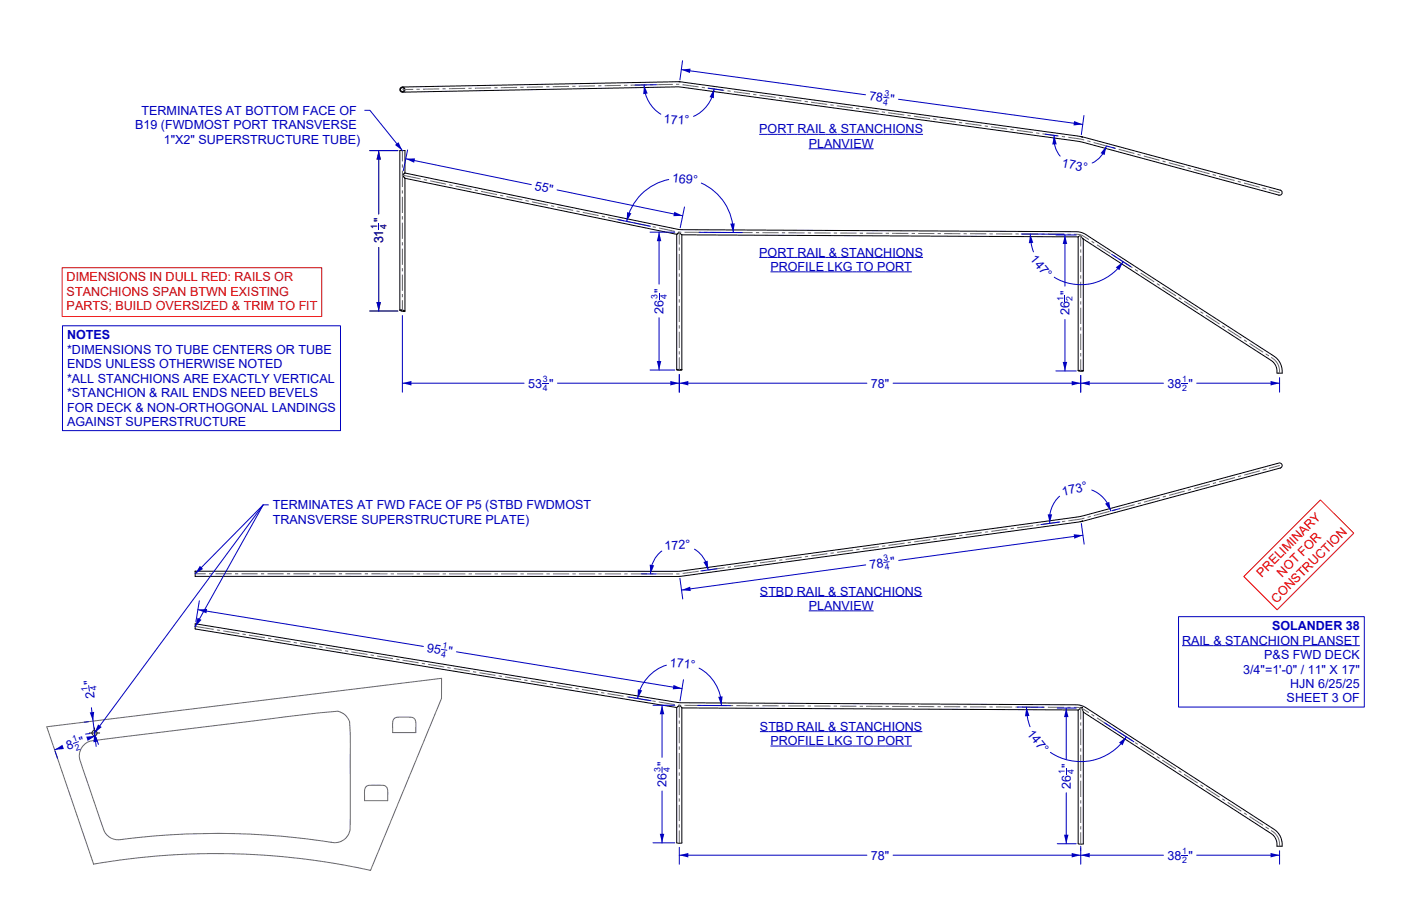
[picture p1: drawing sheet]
<svg xmlns="http://www.w3.org/2000/svg" width="432mm" height="279mm" viewBox="0 0 432 279" stroke-linecap="round" stroke-linejoin="round" font-family="sans-serif">
<!-- layer: Make2D -->
<path d="M19.2 82.6h80v15h-80z" fill="none" stroke="#bf0000" stroke-width=".31"/>
<g fill="none" stroke="#000" stroke-width=".31">
<path d="M124 26.8l86-1.5 122.8 16.8 60.8 16.3a1.23 1.23 0 0 1 1.4 1.5 2.73 2.73 0 0 1-2.6-.2l-59.8-16.1-122.8-16.7-85.8 1.5M209.2 25.2h.4M124.8 53.4l-.3 .2a.53 .53 0 0 0-.4 .6 .53 .53 0 0 0 .5 .5l.2 .3M124.8 55l83.8 17.3M124.8 53.4l84.8 17.4 120.5 .6a7.9 7.9 0 0 1 6.4 2.1l55.9 36.1a5.5 5.5 0 0 1 2.7 5.5h-1.5a5 5 0 0 0-3.4-4.9l-56.5-36.6M124.8 53.4v-7h-1.6v49.3M124.8 53.4l-.8 .6 .8 1M124.8 55v40.9M333 42.1l.6 .2zM208.6 72.3a.83 .83 0 0 1 .8-.5 .83 .83 0 0 1 .7 .6l122.2 .7M208.6 72.3v41.7M209.2 71.6l-.6 .7"/>
<path d="M210.2 72.4v41.6M332.3 73.1a.66 .66 0 0 1 .7-.4 .66 .66 0 0 1 .5 .7l.3 .3M332.3 73.1v41.2M333.7 73.6h.1M333.8 73.7h.1M333.9 73.7v40.6M394.2 60.2h.1M123.2 95.7l1.6 .2M123.4 95.7l1.2 .2zM208.6 114l.8 .1M209.4 113.9l-.8 .1M209.4 113.9l.8 .1"/>
<path d="M209.4 114h.6l-.6 .1M209.4 114h-.6l.6 .1M210.2 114l-.8 .1M332.3 114.3h1.6M332.5 114.3h1.2zM394.6 144.3h.1M60.1 176.2h.1M60.1 176.2h149.4l122.9-16.8 60.2-16.2a2.43 2.43 0 0 1 2.4-.1 1.12 1.12 0 0 1-1.3 1.5l-60.8 16.3-123.2 16.8h-149.6zM209.4 177.8h.1M209.6 177.7l-.4 .1M333 160.9l.6-.2zM333.6 160.7h.1"/>
<path d="M60.1 192.4v1.6l148.5 24.2M60.1 192.4l149.3 24.3 123.3 .7 2.1 .9 57.7 37.3a5.4 5.4 0 0 1 2.6 5.4h-1.1a.54 .54 0 0 1-.5-.3 .54 .54 0 0 1 .1-.6 5.6 5.6 0 0 0-3.6-4.2l-56.1-36.3M209.2 217.5l-.6 .7M209.4 217.5h.2l.6 .8v41.6l-.6 .1-1-.1v-41.7M209.4 217.7l-.5 .2M210.2 218.3l122.1 .7M333 218.2h.6l-.1 .4 .4 .9v40.7l-.6 .1-1-.1v-41.2l.6-.5z"/>
<circle cx="124" cy="27.6" r=".59"/>
<circle cx="124" cy="27.6" r=".79"/>
</g>
<g fill="#000">
<circle cx="124.6" cy="95.8" r=".09"/>
<circle cx="332.5" cy="114.3" r=".09"/>
<circle cx="333.7" cy="114.3" r=".09"/>
<circle cx="209.3" cy="217.5" r=".09"/>
</g>
<path d="M209.4 114v.1M209.2 217.6h.4" fill="none" stroke="#696969" stroke-width=".31"/>
<circle cx="209.4" cy="113.9" r=".06" fill="#696969"/>
<g fill="none" stroke="#696969" stroke-width=".31">
<path d="M127.4 27.6h-3.4M129.4 27.5h-1M135.4 27.4l-5 .1M137.4 27.4h-1M143.4 27.3l-5 .1M145.4 27.2h-1M151.4 27.1l-5 .1M153.4 27.1h-1M159.4 26.9l-5 .1M161.4 26.9h-1M167.4 26.8l-5 .1M169.4 26.8h-1"/>
<path d="M175.4 26.6l-5 .1M177.4 26.6h-1M183.4 26.5l-5 .1M185.4 26.4l-1 .1M191.4 26.3l-5 .1M193.4 26.3h-1M199.4 26.2l-5 .1M201.4 26.1l-1 .1M207.4 26l-5 .1M208.4 26h1M210.3 26.1l5 .7M216.3 26.9l1 .2"/>
<path d="M218.3 27.2l4.9 .7M224.2 28l1 .1M226.2 28.3l5 .7M232.1 29.1l1 .1M234.1 29.4l5 .6M240.1 30.2l1 .1M242.1 30.4l4.9 .7M248 31.3l1 .1M250 31.5l4.9 .7M255.9 32.3l1 .2M257.9 32.6l5 .7M263.9 33.4l.9 .2"/>
<path d="M265.8 33.7l5 .7M271.8 34.5l1 .1M273.8 34.8l4.9 .7M279.7 35.6l1 .1M281.7 35.9l4.9 .6M287.6 36.7l1 .1M289.6 36.9l5 .7M295.6 37.8l.9 .1M297.5 38l5 .7M303.5 38.8l1 .2M305.5 39.1l4.9 .7M311.4 39.9l1 .2"/>
<path d="M124 54l5.7 1.2M124 46.4v3.3M124 50.7v1M124 52.7v5M124 58.7v1M130.6 55.4l1 .2M132.6 55.8l4.9 1M138.5 57l1 .2M140.4 57.4l4.9 1M146.3 58.6l1 .2M148.3 59l4.9 1M313.4 40.2l4.9 .7"/>
<path d="M319.3 41l1 .1M321.3 41.3l5 .6M327.3 42.1l1 .1M329.2 42.3l5 .9M335.1 43.4l1 .3M337.1 44l4.8 1.3M342.9 45.5l.9 .3M344.8 46l4.8 1.3M350.6 47.6l1 .3M352.5 48.1l4.8 1.3M358.3 49.7l1 .2M360.2 50.2l4.9 1.3"/>
<path d="M366 51.8l1 .2M368 52.3l4.8 1.3M373.8 53.8l.9 .3M375.7 54.4l4.8 1.3M381.5 55.9l.9 .3M383.4 56.5l4.8 1.3M389.2 58l1 .3M391.1 58.5l3.3 .9M124 60.7v5M124 66.7v1M124 68.7v5M124 74.7v1"/>
<path d="M124 76.7v5M154.1 60.2l1 .2M156.1 60.6l4.9 1M162 61.8l1 .2M163.9 62.2l4.9 1.1M169.8 63.5l1 .2M171.8 63.9l4.9 1M177.6 65.1l1 .2M179.6 65.5l4.9 1M185.5 66.7l1 .2M187.4 67.1l4.9 1M193.3 68.3l1 .2"/>
<path d="M195.3 68.7l4.9 1M201.2 69.9l.9 .2M203.1 70.3l4.9 1M209 71.5l1 .1M209.4 71.6v3.7M209.4 76.3v1M209.4 78.3v5M211 71.6l5 .1M217 71.7h1M219 71.7h5M225 71.7h1M227 71.7h5"/>
<path d="M233 71.7h1M235 71.7l5 .1M241 71.8h1M243 71.8h5M249 71.8h1M251 71.8l5 .1M257 71.9h1M259 71.9h5M265 71.9h1M267 71.9h5M273 71.9l1 .1M275 72h5"/>
<path d="M281 72h1M283 72h5M289 72h1M291 72l5 .1M297 72.1h1M299 72.1h5M305 72.1h1M307 72.1h5M313 72.2h1M315 72.2h5M321 72.2h1M323 72.2h5"/>
<path d="M329 72.2h1M331 72.2l.8 .1a6.1 6.1 0 0 1 3.8 1.6M333.1 72.5v3.4M333.1 76.9v1M333.1 78.9v5M336.4 74.4l.9 .6M338.1 75.5l4.2 2.7M343.1 78.8l.9 .5M344.8 79.8l4.2 2.8M124 82.7v1M124 84.7v5M124 90.7v1"/>
<path d="M124 92.7v3.2M209.4 84.3v1M209.4 86.3v5M209.4 92.3v1M209.4 94.3v5M333.1 92.9v1M333.1 84.9v1M333.1 86.9v5M333.1 94.9v5M349.9 83.1l.8 .5M351.5 84.2l4.2 2.7M356.6 87.4l.8 .6"/>
<path d="M358.3 88.5l4.2 2.7M363.3 91.8l.8 .5M365 92.9l4.2 2.7M370 96.1l.8 .6M371.7 97.2l4.2 2.7M209.4 102.3v5M209.4 108.3v1M209.4 110.3v3.7M209.4 100.3v1M333.1 100.9v1M333.1 102.9v5M333.1 108.9v1"/>
<path d="M333.1 110.9v3.5M376.7 100.5l.9 .5M378.4 101.6l4.2 2.7M383.4 104.8l.9 .6M385.1 105.9l4.2 2.7M390.2 109.2l.8 .5M391.8 110.3a4.9 4.9 0 0 1 2.6 4.8M334.2 159.8l-4.9 .8M336.2 159.3l-1 .2M342 157.7l-4.9 1.3M343.9 157.2l-1 .2M349.7 155.6l-4.8 1.3"/>
<path d="M351.6 155.1l-.9 .3M357.4 153.5l-4.8 1.3M359.3 153l-.9 .3M365.1 151.5l-4.8 1.3M367.1 150.9l-1 .3M372.9 149.4l-4.9 1.3M374.8 148.8l-1 .3M380.6 147.3l-4.8 1.3M382.5 146.8l-.9 .2M388.3 145.2l-4.8 1.3M390.2 144.7l-.9 .2M394.4 143.6l-3.2 .8"/>
<path d="M60.1 176.9h3.3M64.4 176.9l1 .1M66.4 177h5M72.4 177h1M74.4 177h5M80.4 177h1M82.4 177h5M88.4 177h1M90.4 177h5M96.4 177h1M98.4 177h5M104.4 177h1"/>
<path d="M106.4 177h5M112.4 177h1M114.4 177h5M120.4 177h1M122.4 177h5M128.4 177h1M130.4 177h5M136.4 177h1M138.4 177h5M144.4 177h1M146.4 177h5M152.4 177h1"/>
<path d="M154.4 177h5M160.4 177h1M162.4 177h5M168.4 177h1M170.4 177h5M176.4 177h1M178.4 177h5M184.4 177h1M186.4 177h5M192.4 177h1M194.4 177h5M200.4 177h1"/>
<path d="M202.4 177h5M209.4 177h-1M215.4 176.2l-5 .6M217.4 175.9l-1 .1M223.3 175.1l-5 .7M225.3 174.8l-1 .1M231.2 174l-4.9 .7M233.2 173.7l-1 .2M239.2 172.9l-5 .7M241.1 172.7l-1 .1M247.1 171.8l-5 .7M249.1 171.6l-1 .1"/>
<path d="M255 170.8l-4.9 .6M257 170.5l-1 .1M262.9 169.7l-4.9 .7M264.9 169.4l-1 .1M270.9 168.6l-5 .7M272.8 168.3l-.9 .2M278.8 167.5l-5 .7M280.8 167.2l-1 .2M286.7 166.4l-4.9 .7M288.7 166.2l-1 .1M294.6 165.3l-4.9 .7M296.6 165.1l-1 .1"/>
<path d="M302.6 164.3l-5 .6M304.5 164l-.9 .1M310.5 163.2l-5 .7M312.5 162.9l-1 .1M318.4 162.1l-4.9 .7M320.4 161.8l-1 .2M326.3 161l-4.9 .7M328.3 160.7l-1 .2M60.1 193.2l5.8 .9M66.8 194.3l1 .1M68.8 194.6l5 .8M74.7 195.5l1 .2"/>
<path d="M76.7 195.9l4.9 .8M82.6 196.8l1 .2M84.6 197.2l4.9 .8M90.5 198.1l1 .2M92.5 198.4l4.9 .8M98.4 199.4l1 .2M100.4 199.7l4.9 .8M106.3 200.7l1 .2M108.3 201l4.9 .8M114.2 202l1 .1M116.2 202.3l4.9 .8M122.1 203.3l1 .1"/>
<path d="M124.1 203.6l4.9 .8M130 204.6l1 .1M132 204.9l4.9 .8M137.9 205.9l1 .1M139.9 206.2l4.9 .8M145.8 207.1l1 .2M147.8 207.5l4.9 .8M153.7 208.4l1 .2M155.7 208.8l4.9 .8M161.6 209.7l1 .2M163.6 210l4.9 .8M169.5 211l1 .2"/>
<path d="M171.5 211.3l4.9 .8M177.4 212.3l1 .2M179.4 212.6l4.9 .8M185.3 213.6l1 .1M187.3 213.9l4.9 .8M193.2 214.9l1 .1M195.1 215.2l5 .8M201.1 216.2l1 .1M203 216.5l5 .8M209 217.5h1M209.4 217.5v3.7M211 217.5l5 .1"/>
<path d="M217 217.6h1M219 217.6h5M225 217.6h1M227 217.6h5M233 217.6h1M235 217.6l5 .1M241 217.7h1M243 217.7h5M249 217.7h1M251 217.7l5 .1M257 217.8h1M259 217.8h5"/>
<path d="M265 217.8h1M267 217.8h5M273 217.8l1 .1M275 217.9h5M281 217.9h1M283 217.9h5M289 217.9h1M291 217.9l5 .1M297 218h1M299 218h5M305 218h1M307 218h5"/>
<path d="M313 218.1h1M315 218.1h5M321 218.1h1M323 218.1h5M329 218.1h1M331 218.1l.3 .1a6 6 0 0 1 4.3 1.6M333.1 218.4v3.4M14.4 224.1l121.7-14.9v6.2l-21.9 53-14.6-2.7-15.2-1.8-15.2-.7-15.5 .4a241 241 0 0 0-24.9 2.8zM26 229.6l1.6-1 2.5-.4 61.7-7.6 12.3-1.3a4.9 4.9 0 0 1 3.6 3.3l.3 5.5-.1 27.8a4.8 4.8 0 0 1-5.7 3.9l-13.4-1.7-12.7-.9a250.2 250.2 0 0 0-40.1 1.8 5.3 5.3 0 0 1-4.6-4.6l-4.7-13.8a26.1 26.1 0 0 1-2.2-8 4.8 4.8 0 0 1 1.5-3zM121.5 221.6l.9-.4h3.8a1.81 1.81 0 0 1 2 2.3v2.4h-7.2v-1.6a3.8 3.8 0 0 1 .5-2.7zM209.4 238.2v1M209.4 232.2v5"/>
<path d="M209.4 230.2v1M209.4 224.2v5M209.4 222.2v1M333.1 222.8v1M333.1 224.8v5M333.1 230.8v1M333.1 232.8v5M333.1 238.8v1M336.4 220.3l.8 .5M338.1 221.4l4.2 2.7M343.1 224.6l.9 .6M344.8 225.7l4.2 2.7"/>
<path d="M349.8 229l.9 .5M351.5 230.1l4.2 2.7M356.6 233.3l.8 .6M358.2 234.4l4.2 2.7M363.3 237.7l.8 .5M365 238.8l4.1 2.7M112.8 242.6l1-.4h3.7a1.81 1.81 0 0 1 2 2.3v2.4h-7.1v-1.6a3.8 3.8 0 0 1 .4-2.7zM209.4 240.2v5M209.4 246.2v1M209.4 248.2v5M209.4 254.2v1M209.4 256.2v3.7"/>
<path d="M333.1 240.8v5M333.1 246.8v1M333.1 248.8v5M333.1 254.8v1M333.1 256.8v3.4M370 242l.8 .6M371.7 243.1l4.2 2.7M376.7 246.4l.8 .5M378.4 247.5l4.2 2.7M383.4 250.7l.9 .6M385.1 251.8l4.2 2.7M390.1 255.1l.9 .5"/>
<path d="M391.8 256.1a4.9 4.9 0 0 1 2.6 4.9"/>
</g>
<path d="M407 154.2l10.2 10.2-23.6 23.7-10.2-10.3z" fill="none" stroke="#f00" stroke-width=".31"/>
<g fill="none" stroke="#006300" stroke-width=".31">
<path d="M27.5 226h3.2M29.1 224.5v3.1M29.6 226.7h.1"/>
<circle cx="29.1" cy="226" r=".79"/>
</g>
<g fill="#bf0000">
<path d="M116.6 68.9h.3v1.9h-.3z"/>
<path d="M116.7 46.4l.7 2.8h-1.4z"/>
<path d="M116 93.1h1.4l-.7 2.8z"/>
</g>
<path d="M113.9 46.4h8.7M116.7 46.4v19.6M116.7 76.3v19.6M113.9 95.9h8.7" fill="none" stroke="#bf0000" stroke-width=".31"/>
<path d="M234 41.4h50.5M249.3 45.9h19.9M234 79.4h50.5M237.5 83.8h43.5M19.3 100.5h85.6v32.3h-85.6zM234.2 183.9h50.1M249.3 188.4h19.9M234.2 225.6h50.1M237.5 230.1h43.5" fill="none" stroke="#0000bf" stroke-width=".31"/>
<path d="M61.6 174.5l1 1-2.5 1.5z" fill="#0000bf"/>
<path d="M82.7 155.7h-1.6l-21 21.3" fill="none" stroke="#0000bf" stroke-width=".31"/>
<path d="M121.7 44.7l1.1-.9 1.2 2.6z" fill="#0000bf"/>
<path d="M112.4 34h1.6l10 12.4" fill="none" stroke="#0000bf" stroke-width=".31"/>
<g fill="#0000bf">
<path d="M136 200.1l1.9 .3-.1 .3-1.9-.3z"/>
<path d="M61 188l2.8-.2-.2 1.3z"/>
<path d="M207.6 211.2l2.6 1.1-2.8 .3z"/>
</g>
<path d="M61 188l69.5 11.4M61.4 185.3l-1 6.5M140.7 201l69.5 11.3M210.7 209.6l-1.1 6.5" fill="none" stroke="#0000bf" stroke-width=".31"/>
<g fill="#0000bf">
<path d="M125.1 49l2.8-.2-.3 1.4z"/>
<path d="M207.8 65.3l2.6 1.2-2.9 .2z"/>
</g>
<path d="M125.1 49l38.6 7.9M125.6 46.2l-1.3 6.4M171.7 58.6l38.7 7.9M211 63.8l-1.4 6.4" fill="none" stroke="#0000bf" stroke-width=".31"/>
<g fill="#0000bf">
<path d="M116.6 68.9h.3v1.9h-.3z"/>
<path d="M116.7 46.4l.7 2.8h-1.4z"/>
<path d="M116 93.1h1.4l-.7 2.8z"/>
</g>
<path d="M113.9 46.4h8.7M116.7 46.4v19.6M116.7 76.3v19.6M113.9 95.9h8.7" fill="none" stroke="#0000bf" stroke-width=".31"/>
<g fill="#0000bf">
<path d="M203 90.5h.3v1.9h-.3z"/>
<path d="M203.1 71.6l.7 2.8h-1.4z"/>
<path d="M202.4 111.3h1.4l-.7 2.8z"/>
</g>
<path d="M203.1 71.6v16M208 71.6h-7.7M203.1 98v16.1M208 114.1h-7.7" fill="none" stroke="#0000bf" stroke-width=".31"/>
<g fill="#0000bf">
<path d="M328.1 91.1h.3v1.9h-.3z"/>
<path d="M328.2 72.5l.7 2.7h-1.4z"/>
<path d="M327.5 111.6h1.4l-.7 2.8z"/>
</g>
<path d="M325.5 72.5h6.2M328.2 72.5v15.7M328.2 98.5v15.9M325.5 114.4h6.2" fill="none" stroke="#0000bf" stroke-width=".31"/>
<g fill="#0000bf">
<path d="M328.5 237h.3v1.9h-.3z"/>
<path d="M327.9 257.4h1.4l-.7 2.8z"/>
<path d="M328.6 218.4l.7 2.7h-1.4z"/>
</g>
<path d="M325.8 218.4h5.9M328.6 218.4v15.7M328.6 244.5v15.7M325.8 260.2h5.9" fill="none" stroke="#0000bf" stroke-width=".31"/>
<g fill="#0000bf">
<path d="M203.9 236.4h.3v2h-.3z"/>
<path d="M203.4 257.1h1.3l-.7 2.8z"/>
<path d="M204 217.5l.7 2.8h-1.3z"/>
</g>
<path d="M201.3 217.5h6.7M204 217.5v16.1M201.3 259.9h6.7M204 243.9v16" fill="none" stroke="#0000bf" stroke-width=".31"/>
<g fill="#0000bf">
<path d="M167.1 118h1.9v.3h-1.9z"/>
<path d="M124 118.2l2.8-.7v1.4z"/>
<path d="M206.6 117.5l2.8 .7-2.8 .7z"/>
</g>
<path d="M124 97.3v23.7M124 118.2h37.5M171.8 118.2h37.6M209.4 115.5v5.5" fill="none" stroke="#0000bf" stroke-width=".31"/>
<g fill="#0000bf">
<path d="M209.4 118.2l2.7-.7v1.4z"/>
<path d="M330.3 117.5l2.8 .7-2.8 .7z"/>
</g>
<path d="M209.4 115.5v5.5M209.4 118.2h57.8M275.3 118.2h57.8M333.1 115.8v5.2" fill="none" stroke="#0000bf" stroke-width=".31"/>
<g fill="#0000bf">
<path d="M330.3 263l2.8 .7-2.8 .7z"/>
<path d="M209.4 263.7l2.7-.7v1.4z"/>
</g>
<path d="M209.4 261.3v5.2M209.4 263.7h57.8M275.3 263.7h57.8M333.1 261.6v4.9" fill="none" stroke="#0000bf" stroke-width=".31"/>
<g fill="#0000bf">
<path d="M364.1 118h1.9v.3h-1.9z"/>
<path d="M333.1 118.2l2.8-.7v1.4z"/>
<path d="M391.6 117.5l2.8 .7-2.8 .7z"/>
</g>
<path d="M333.1 115.8v5.2M333.1 118.2h25.5M368.8 118.2h25.6M394.4 116.5v4.5" fill="none" stroke="#0000bf" stroke-width=".31"/>
<g fill="#0000bf">
<path d="M272.2 173.3l1.9-.2 .1 .3-1.9 .2z"/>
<path d="M210.1 182l2.6-1.1 .2 1.4z"/>
<path d="M330.9 164.7l2.9 .4-2.7 1z"/>
</g>
<path d="M209.6 178.4l.8 6.3M266.8 174.2l-56.7 7.8M333.3 161.4l.8 6.4M333.8 165.1l-56.8 7.7" fill="none" stroke="#0000bf" stroke-width=".31"/>
<g fill="#0000bf">
<path d="M272.2 29.8l1.9 .3v.3l-1.9-.3z"/>
<path d="M210 21.5l2.8-.3-.2 1.3z"/>
<path d="M331 37.3l2.7 1.1-2.8 .3z"/>
</g>
<path d="M210.4 18.7l-.8 5.9M210 21.5l56.8 7.7M276.9 30.6l56.8 7.8M334.1 35.6l-.8 5.9" fill="none" stroke="#0000bf" stroke-width=".31"/>
<g fill="#0000bf">
<path d="M225.1 69l1.4-.1-.5 2.8z"/>
<path d="M193.3 65.4l1.3 .4-1.4 2.5z"/>
</g>
<path d="M206.1 55.4a16.6 16.6 0 0 0-12.9 12.9M216.1 56.5a16.6 16.6 0 0 1 9.9 15.2M190.4 67.7l10.1 2.1M215.5 71.7h13.3" fill="none" stroke="#0000bf" stroke-width=".31"/>
<g fill="#0000bf">
<path d="M221.4 214.9l1.3-.1-.4 2.8z"/>
<path d="M196.6 212.6l1.3 .3-1.4 2.5z"/>
</g>
<path d="M193.8 215l6.9 1.1M205.4 205.1a13.1 13.1 0 0 0-8.9 10.3M215 217.5l10.1 .1M215.5 206.1a13.1 13.1 0 0 1 6.8 11.5" fill="none" stroke="#0000bf" stroke-width=".31"/>
<g fill="#0000bf">
<path d="M324.9 41.8l.8 2.7-1.4 .1z"/>
<path d="M341 45l-.5 2.8-1.3-.6z"/>
</g>
<path d="M322.2 41.4l3.7 .5M324.9 41.8a8.3 8.3 0 0 0 1.8 6.4M341 45a8.3 8.3 0 0 1-4.4 5.3M341.3 45.1l2.4 .6" fill="none" stroke="#0000bf" stroke-width=".31"/>
<g fill="#0000bf">
<path d="M340.6 155.3l1.3-.5 .4 2.8z"/>
<path d="M322.9 158.6h1.4l-.7 2.8z"/>
</g>
<path d="M326.6 153a9.7 9.7 0 0 0-3 8.4M336.5 151.1a9.7 9.7 0 0 1 5.8 6.5M345 156.9l-2.3 .6M326.7 161l-5.9 .8" fill="none" stroke="#0000bf" stroke-width=".31"/>
<g fill="#0000bf">
<path d="M216.8 173.3l1.3-.4 .2 2.9z"/>
<path d="M200.2 174.1l1.4 .2-1.1 2.7z"/>
</g>
<path d="M197.7 177h4.6M204 169.9a9 9 0 0 0-3.5 7.1M214 169.4a9 9 0 0 1 4.3 6.4M221 175.4l-5 .7" fill="none" stroke="#0000bf" stroke-width=".31"/>
<g fill="#0000bf">
<path d="M198.5 26.2l1.1 2.6-1.4 .2z"/>
<path d="M220.1 27.4l-.1 2.9-1.3-.4z"/>
</g>
<path d="M198.5 26.2a10.9 10.9 0 0 0 5.2 9M202.3 26.1l-6.6 .1M218.2 27.2l4.6 .6M220.1 27.4a10.9 10.9 0 0 1-6.3 8.5" fill="none" stroke="#0000bf" stroke-width=".31"/>
<g fill="#0000bf">
<path d="M316.4 218.1l.9 2.7-1.4 .1z"/>
<path d="M344.9 229l2.2-1.8-1.1 2.7z"/>
</g>
<path d="M313.6 218.1h8.1M316.4 218.1a16.7 16.7 0 0 0 1.1 6M340.5 222.9l9 5.8M347.1 227.2a16.7 16.7 0 0 1-23.4 4.8" fill="none" stroke="#0000bf" stroke-width=".31"/>
<g fill="#0000bf">
<path d="M317.5 72.2l1 2.7-1.4 .1z"/>
<path d="M343.9 82.5l2.3-1.8-1.2 2.6z"/>
</g>
<path d="M314.8 72.2h13.2M317.5 72.2a15.6 15.6 0 0 0 1 5.5M342.6 78.4l5.9 3.8M346.2 80.7a15.6 15.6 0 0 1-21.3 4.8" fill="none" stroke="#0000bf" stroke-width=".31"/>
<path d="M60.9 190.5l1.2 .7-2 2.1z" fill="#0000bf"/>
<path d="M81.1 155.7l-21 37.6" fill="none" stroke="#0000bf" stroke-width=".31"/>
<g fill="#0000bf">
<path d="M364.1 263.6h1.9v.3h-1.9z"/>
<path d="M333.1 263.7l2.8-.7v1.4z"/>
<path d="M391.6 263l2.8 .7-2.8 .7z"/>
</g>
<path d="M333.1 261v1.3M333.1 263.7h25.5M368.8 263.7h25.6M394.4 262.4v4.1" fill="none" stroke="#0000bf" stroke-width=".31"/>
<g fill="#0000bf">
<path d="M22.5 229.2l1.7-.6 .1 .2-1.7 .6z"/>
<path d="M26.6 227.2l2.8-.3-2.4 1.6z"/>
<path d="M16.8 231.2l2.4-1.5 .5 1.3z"/>
</g>
<path d="M17 231.7l.7 2.2M19.3 230.4l-2.5 .8M29.4 226.9l-2.4 .9M29.6 227.4l.7 2.2" fill="none" stroke="#0000bf" stroke-width=".31"/>
<path d="M30.2 223.4l1.1 .8-2.2 1.8z" fill="#0000bf"/>
<path d="M81.1 155.7l-52 70.3" fill="none" stroke="#0000bf" stroke-width=".31"/>
<g fill="#0000bf">
<path d="M27.2 211.3h.3l.2 1.9h-.3z"/>
<path d="M29.1 226l1.1 2.7-1.4 .2z"/>
<path d="M27.7 219.7l1.3-.2-.3 2.9z"/>
</g>
<path d="M363.2 190.2h57.3v27.9h-57.3zM364.3 199.1h54.8M28.2 218.2l1.4 12M27.3 222.5l-1.4 .2M27.8 226.2l-1.4 .2" fill="none" stroke="#0000bf" stroke-width=".31"/>
<g font-size="3.9" fill="#0000bf">
<text x="43.6" y="35.5">TERMINATES AT BOTTOM FACE OF</text>
<text x="267.8" y="30.8" transform="rotate(8 267.8 30.8)">78 &quot;</text>
<text x="41.7" y="39.9">B19 (FWDMOST PORT TRANSVERSE</text>
<text x="204.5" y="38" transform="rotate(3 204.5 38)">171°</text>
<text x="234" y="41.1">PORT RAIL &amp; STANCHIONS</text>
<text x="50.5" y="44.3">1&quot;X2&quot; SUPERSTRUCTURE TUBE)</text>
<text x="249.3" y="45.6">PLANVIEW</text>
<text x="327.1" y="51.5" transform="rotate(11 327.1 51.5)">173°</text>
<text x="164.7" y="58.5" transform="rotate(12 164.7 58.5)">55&quot;</text>
<text x="207" y="56.1" transform="rotate(6 207 56.1)">169°</text>
<text x="118.1" y="75.1" transform="rotate(-90 118.1 75.1)">31</text>
<text x="234" y="79.1">PORT RAIL &amp; STANCHIONS</text>
<text x="237.5" y="83.6">PROFILE LKG TO PORT</text>
<text x="317.3" y="79.9" transform="rotate(50 317.3 79.9)">147°</text>
<text x="204.5" y="96.7" transform="rotate(-90 204.5 96.7)">26 &quot;</text>
<text x="329.6" y="97.3" transform="rotate(-90 329.6 97.3)">26 &quot;</text>
<text x="20.7" y="104.7">NOTES</text>
<text x="20.7" y="109.1">*DIMENSIONS TO TUBE CENTERS OR TUBE</text>
<text x="20.7" y="113.6">ENDS UNLESS OTHERWISE NOTED</text>
<text x="20.7" y="118">*ALL STANCHIONS ARE EXACTLY VERTICAL</text>
<text x="162.8" y="119.6">53 &quot;</text>
<text x="268.4" y="119.6">78&quot;</text>
<text x="359.8" y="119.6">38 &quot;</text>
<text x="20.7" y="122.5">*STANCHION &amp; RAIL ENDS NEED BEVELS</text>
<text x="20.7" y="126.9">FOR DECK &amp; NON-ORTHOGONAL LANDINGS</text>
<text x="20.7" y="131.4">AGAINST SUPERSTRUCTURE</text>
<text x="327.5" y="152.8" transform="rotate(-11 327.5 152.8)">173°</text>
<text x="84.1" y="157.1">TERMINATES AT FWD FACE OF P5 (STBD FWDMOST</text>
<text x="84.1" y="161.6">TRANSVERSE SUPERSTRUCTURE PLATE)</text>
<text x="204.9" y="169.7" transform="rotate(-4 204.9 169.7)">172°</text>
<text x="268.2" y="175.4" transform="rotate(-8 268.2 175.4)">78 &quot;</text>
<text x="234.2" y="183.7">STBD RAIL &amp; STANCHIONS</text>
<text x="249.3" y="188.1">PLANVIEW</text>
<text x="392" y="194.4">SOLANDER 38</text>
<text x="131.5" y="200.9" transform="rotate(9 131.5 200.9)">95 &quot;</text>
<text x="364.3" y="198.8">RAIL &amp; STANCHION PLANSET</text>
<text x="389.7" y="203.3">P&amp;S FWD DECK</text>
<text x="206.3" y="205.6" transform="rotate(5 206.3 205.6)">171°</text>
<text x="383.2" y="207.7">3/4&quot;=1'-0&quot; / 11&quot; X 17&quot;</text>
<text x="29.2" y="215.2" transform="rotate(-97 29.2 215.2)">2 &quot;</text>
<text x="397.6" y="212.2">HJN 6/25/25</text>
<text x="396.6" y="216.6">SHEET 3 OF</text>
<text x="234.2" y="225.3">STBD RAIL &amp; STANCHIONS</text>
<text x="316.3" y="226.3" transform="rotate(51 316.3 226.3)">147°</text>
<text x="20.9" y="231.3" transform="rotate(-19 20.9 231.3)">8 &quot;</text>
<text x="237.5" y="229.8">PROFILE LKG TO PORT</text>
<text x="205.4" y="242.6" transform="rotate(-90 205.4 242.6)">26 &quot;</text>
<text x="330" y="243.2" transform="rotate(-90 330 243.2)">26 &quot;</text>
<text x="268.4" y="265.1">78&quot;</text>
<text x="359.8" y="265.1">38 &quot;</text>
</g>
<g font-size="3.9" fill="#bf0000">
<text x="118.1" y="75.1" transform="rotate(-90 118.1 75.1)">31 &quot;&quot;</text>
<text x="20.5" y="86.8">DIMENSIONS IN DULL RED: RAILS OR</text>
<text x="20.5" y="91.2">STANCHIONS SPAN BTWN EXISTING</text>
<text x="20.5" y="95.7">PARTS; BUILD OVERSIZED &amp; TRIM TO FIT</text>
</g>
<g font-size="3.9" fill="#f00">
<text x="388.9" y="178.2" transform="rotate(-45 388.9 178.2)">PRELIMINARY</text>
<text x="395.2" y="178.2" transform="rotate(-45 395.2 178.2)">NOT FOR</text>
<text x="393.4" y="186.2" transform="rotate(-45 393.4 186.2)">CONSTRUCTION</text>
</g>
<g font-size="2.7" fill="#0000bf">
<text x="272.5" y="29.6" transform="rotate(8 272.5 29.6)">3</text>
<text x="272.1" y="32.4" transform="rotate(8 272.1 32.4)">4</text>
<text x="202.7" y="92.2" transform="rotate(-90 202.7 92.2)">3</text>
<text x="205.5" y="92.2" transform="rotate(-90 205.5 92.2)">4</text>
<text x="327.8" y="92.7" transform="rotate(-90 327.8 92.7)">1</text>
<text x="330.6" y="92.8" transform="rotate(-90 330.6 92.8)">2</text>
<text x="167.3" y="117.7">3</text>
<text x="364.4" y="117.7">1</text>
<text x="167.3" y="120.5">4</text>
<text x="364.3" y="120.5">2</text>
<text x="272.4" y="173" transform="rotate(-8 272.4 173)">3</text>
<text x="272.8" y="175.8" transform="rotate(-8 272.8 175.8)">4</text>
<text x="135.8" y="202.6" transform="rotate(9 135.8 202.6)">4</text>
<text x="136.3" y="199.9" transform="rotate(9 136.3 199.9)">1</text>
<text x="27.1" y="213" transform="rotate(-97 27.1 213)">1</text>
<text x="29.9" y="212.7" transform="rotate(-97 29.9 212.7)">4</text>
<text x="22.6" y="228.8" transform="rotate(-19 22.6 228.8)">1</text>
<text x="23.5" y="231.5" transform="rotate(-19 23.5 231.5)">2</text>
<text x="203.6" y="238.1" transform="rotate(-90 203.6 238.1)">3</text>
<text x="206.4" y="238.1" transform="rotate(-90 206.4 238.1)">4</text>
<text x="328.2" y="238.6" transform="rotate(-90 328.2 238.6)">1</text>
<text x="331" y="238.7" transform="rotate(-90 331 238.7)">4</text>
<text x="364.4" y="263.3">1</text>
<text x="364.3" y="266.1">2</text>
</g>
<g font-size="2.7" fill="#bf0000">
<text x="116.3" y="70.5" transform="rotate(-90 116.3 70.5)">1</text>
<text x="119.1" y="70.5" transform="rotate(-90 119.1 70.5)">4</text>
</g>
</svg>
